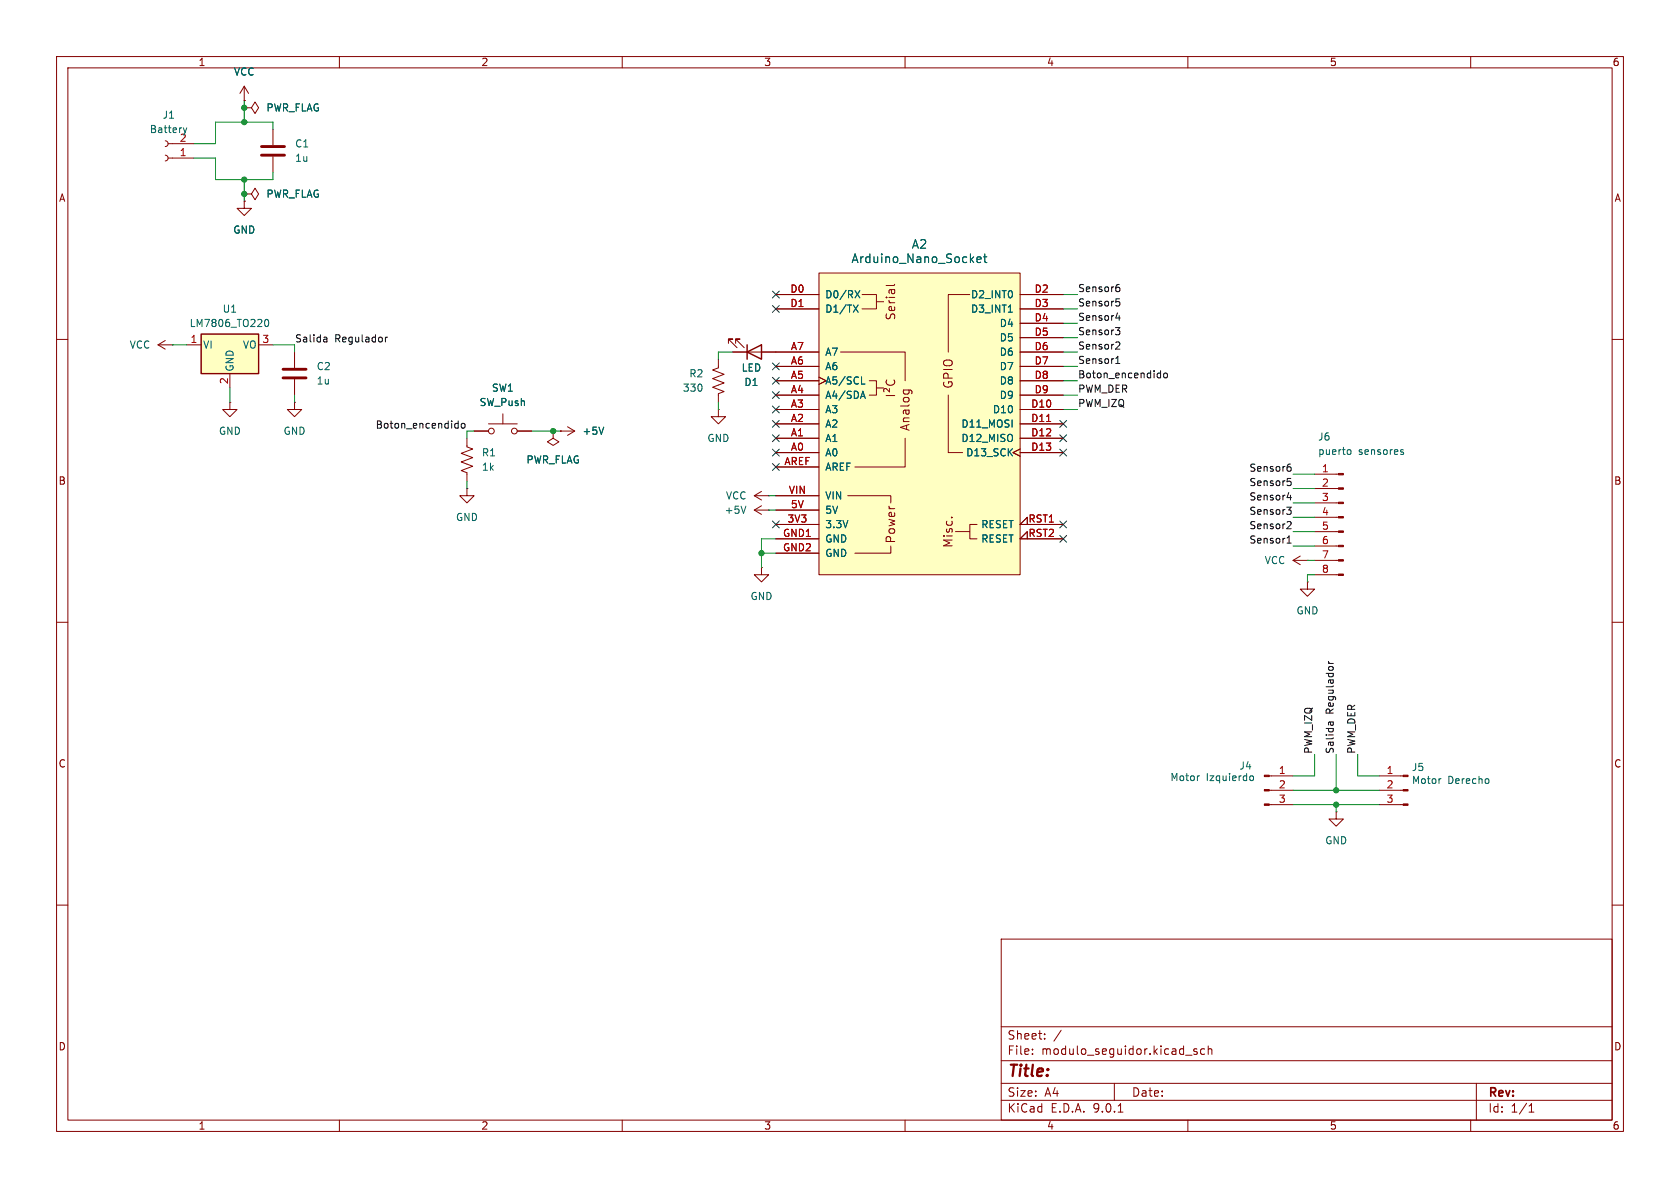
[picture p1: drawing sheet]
<svg xmlns="http://www.w3.org/2000/svg" width="297mm" height="210mm" viewBox="0 0 297 210" stroke-linecap="round" stroke-linejoin="round" font-family="sans-serif">
<g fill="none" stroke="#840000" stroke-width=".18">
<path d="M10 10h277v190h-277zM12 12h273v186h-273zM60 10v2M110 10v2M160 10v2M210 10v2M260 10v2M43.2 35.6v1.2h1.2l-1.2 1.3-1.3-1.3h1.3M43.2 35.6h.1M10 60h2M27.9 61l1.3 .7M27.9 61h2.6"/>
<path d="M29.2 60.2l-1.3 .8M30.5 61h.1M52.1 71.1v1.3h1.2l-1.2 1.3-1.3-1.3h1.3M52.1 71.1h.1M52.1 62.2v2.8M52.1 67.1v2.8M285 60h2M10 110h2M285 110h2M243.8 137.2h4.3M243.8 139.7h4.3M243.8 142.2h4.3"/>
<path d="M10 160h2M177 166h108v32h-108zM285 160h2M60 198v2M110 198v2M160 198v2M177 194.5h108M177 191.5h108M177 187.5h108M177 181.5h108M182.5 186.3v.1M182.5 185.5v.1"/>
<path d="M184.7 183.6v.1M184.7 182.8v.1M187.6 182.1l-1.3 2M197 191.5v3M197.7 196.6h.8M209.6 186.5h1.1M210 198v2M211.6 185.5l-.4-.1-.2 .2 .1 .2 .5 .2v.3h-.6M213 185.5l-.5-.1-.3 .3v.4l.2 .2h.6M213.6 185.5l.2-.1 .4 .1v.9M213.6 184.9v1.5M260 198v2"/>
<path d="M261 191.5v6.5M270.3 196.6h.9M270.3 195.5l.4-.4v1.5"/>
</g>
<g fill="#840000" stroke="#840000" stroke-width=".18">
<path d="M248.1 137h.8v.3h-.8z"/>
<path d="M248.1 139.6h.8v.2h-.8z"/>
<path d="M248.1 142.1h.8v.3h-.8z"/>
</g>
<path d="M254.6 137.7h.2M263.2 137.8v.6" fill="none" stroke="#006464" stroke-width=".18"/>
<path d="M50 65.3h4.1M50 66.8h4.1" fill="none" stroke="#840000" stroke-width=".51"/>
<path d="M35.6 59.1h10.1v6.9h-10.1z" fill="#ffffc2"/>
<path d="M35.6 59.1h10.1v6.9h-10.1z" fill="none" stroke="#840000" stroke-width=".25"/>
<path d="M33 61h2.6M40.6 66v2.6M45.7 61h2.6M127 72.4v1.3h-1.3l1.3 1.2 1.3-1.2h-1.3M127 72.4h.1M127 63.5v1.5l-1 .4 2 .8-2 .7 2 .8-2 .8 2 .7-1 .4v1.5M228.6 99.1l1.3 .7M228.6 99.1h2.5M229.9 98.3l-1.3 .8M231.1 99.1h.1" fill="none" stroke="#840000" stroke-width=".18"/>
<path d="M47 56.5h.1a.68 .68 0 0 1 .4 .6 .68 .68 0 0 1-.4 .6 .84 .84 0 0 1-.1-1.2z" fill="none" stroke="#006464" stroke-width=".18"/>
<path d="M144.8 48.3h35.5v53.3h-35.5z" fill="#ffffc2"/>
<g fill="none" stroke="#840000" stroke-width=".18">
<path d="M43.2 17.8h.1M43.2 19.1h1.2l.7-1.1 .6 1.1-.6 1-.7-1M43.2 19.1h.1M43.2 15.2l-.8 1.3M43.2 15.2l.7 1.3M43.2 15.2v2.6M29.2 27.4l.4 .2 .1 .3-.1 .4-.4 .1M29.2 24.9l.4 .1 .1 .4-.1 .4-.4 .1M29.7 27.9h4.6M29.7 25.4h4.6M43.2 34.3h1.2l.7-1 .6 1-.6 1-.7-1M43.2 34.3h.1"/>
<path d="M43.2 35.6h.1M48.3 22.9v2.8M48.3 27.7v2.8M137.2 52.1h7.6M137.2 54.6h7.6M144.8 48.3h35.5v53.3h-35.5zM152.4 52.1h2.5v2.5h-2.5M154.9 53.3h1.3M158.2 50.3l-.2 .2h-1.3M171.4 52.1h-3.8v10.1M180.3 52.1h7.7M180.3 54.6h7.7"/>
<path d="M180.3 57.2h7.7M180.3 59.7h7.7M40.6 71.1v1.3h1.3l-1.3 1.3-1.2-1.3h1.2M40.6 71.1h.1M82.5 77.5v1.5l1.1 .4-2.1 .7 2.1 .8-2.1 .8 2.1 .7-2.1 .8 1 .4v1.5M83.8 76.2h2.6M86.4 74.9h5M88.9 73.2v1.7M91.4 76.2h2.6M97.8 76.2v1.3l1 .6-1 .6-1-.6 1-.6M97.8 76.2h.1M99.1 76.2h.1"/>
<path d="M99.1 76.2h2.5M100.3 75.4l1.3 .8M101.6 76.2l-1.3 .8M128.8 60.7v-.8h.7h-.7l1.5 1.6M129.5 62.2h15.3M130 60.7v-.8h.8h-.8l1.6 1.6M137.2 64.8h7.6M137.2 67.3h7.6M137.2 69.9h7.6M137.2 72.4h7.6M137.2 74.9h7.6M137.2 77.5h7.6"/>
<path d="M144.8 66.7l1.2 .6-1.2 .6M148.6 62.2h11.4v5.1M153.7 67.3h1.2v2.6h-1.2M154.9 68.6h1.3M156.7 69.9h1.5M156.8 67.2a.61 .61 0 0 0 0 .7 .61 .61 0 0 0 .7 .2 .57 .57 0 0 0 .6-.3 .57 .57 0 0 0-.1-.6M157.2 68.7v.6l-.5-.5a.31 .31 0 0 0-.5 .1l.1 .4M159.7 68.9h1.2l.3 .2M159.8 68.9l-.1 .2M160 77.5v5.1h-8.9M160.6 68.9l.1 .2M167.6 69.9v10.1h2.6"/>
<path d="M180.3 79.4l-1.2 .6 1.2 .6M180.3 62.2h7.7M180.3 64.8h7.7M180.3 67.3h7.7M180.3 69.9h7.7M180.3 72.4h7.7M180.3 74.9h7.7M180.3 77.5h7.7M82.5 86.4v1.2h1.3l-1.3 1.3-1.2-1.3h1.2M82.5 86.4h.1M133.3 87.6h2.6M133.3 90.2h2.6"/>
<path d="M133.3 87.6l1.3 .8M133.3 90.2l1.3 .7M134.6 86.9l-1.3 .7M134.6 89.4l-1.3 .8M135.9 87.6h.1M135.9 90.2h.1M137.2 80h7.6M137.2 82.6h7.6M137.2 87.6h7.6M137.2 90.2h7.6M137.2 92.7h7.6M137.2 95.3h7.6"/>
<path d="M137.2 97.8h7.6M149.9 87.6h7.6v1.3M157.5 96.5v1.3h-6.4M168.2 91.5h.1M168.9 94h2.5M172.7 92.7h-1.3v2.6h1.3M180.3 80h7.7M181.6 92.7v-1.3l-1.3 1.3h7.7M181.6 95.3v-1.3l-1.3 1.3h7.7M232.4 94h4.2M232.4 83.8h4.2M232.4 86.4h4.2"/>
<path d="M232.4 88.9h4.2M232.4 91.4h4.2M232.4 96.5h4.2M232.4 99.1h4.2M134.6 100.3v1.3h-1.3l1.3 1.3 1.3-1.3h-1.3M134.6 100.3h.1M231.1 102.9v1.2h1.3l-1.3 1.3-1.2-1.3h1.2M231.1 102.9h.1M232.4 101.6h4.2M224.4 137.2h4.2M224.4 139.7h4.2M224.4 142.2h4.2"/>
<path d="M236.2 143.5v1.3h1.3l-1.3 1.3-1.3-1.3h1.3M236.2 143.5h.1"/>
<circle cx="86.9" cy="76.2" r=".51"/>
<circle cx="90.9" cy="76.2" r=".51"/>
</g>
<g fill="none" stroke="#006464" stroke-width=".18">
<path d="M32.4 22.6l.3 .8 .3-.8M150.9 53.9l.8 1.3M151.2 51.4l.8 1.2M151.7 53.9l-.8 1.3M152 51.4l-.8 1.2M172.7 45.9l.7-.1v-.3l-.5-.1-.2 .2 .1 .7h.6M173.9 45.4h.6M174.1 44.9v1.3l.4 .2M178.3 55.2h.7M106.7 75.5l-.4 1.3M152.2 70.1h.7M152.3 67.9h.6"/>
<path d="M152.5 69.2l.5 1.2M238.4 79.5h.3l.1 .2v.5l-.4 .1M247.8 79.5h.3M247.8 79.9l.3 .1v.2l-.1 .1h-.3M131.9 89.5l-.5 1.2M211.9 137.1h.1M221.1 137.2l.3-.1 .2 .3-.1 .5h-.4"/>
</g>
<path d="M185 74.5h.8" fill="none" stroke="#a90000" stroke-width=".18"/>
<g fill="#840000" stroke="#840000" stroke-width=".18">
<path d="M236.6 83.7h.9v.2h-.9z"/>
<path d="M236.6 86.2h.9v.3h-.9z"/>
<path d="M236.6 88.8h.9v.2h-.9z"/>
<path d="M236.6 91.3h.9v.3h-.9z"/>
<path d="M236.6 93.9h.9v.2h-.9z"/>
<path d="M236.6 96.4h.9v.2h-.9z"/>
<path d="M236.6 98.9h.9v.3h-.9z"/>
<path d="M236.6 101.5h.9v.2h-.9z"/>
<path d="M223.5 137h.9v.3h-.9z"/>
<path d="M223.5 139.6h.9v.2h-.9z"/>
<path d="M223.5 142.1h.9v.3h-.9z"/>
</g>
<path d="M132.1 62.2l2.5-1.2v2.5zM132.1 61v2.5" fill="none" stroke="#840000" stroke-width=".25"/>
<path d="M46.2 25.9h4.1M46.2 27.4h4.1" fill="none" stroke="#840000" stroke-width=".51"/>
<g fill="none" stroke="#0f0f0f" stroke-width=".18">
<path d="M57.4 59.6h.2l.2 .2v.6M57.8 59.9l-.4 .1M68.1 59.6v.8M68.5 59.6l-.4 .2M197.2 57.9h.8l-.4 .5 .3 .1 .1 .4-.3 .3h-.3M197.3 56.2h.7M197.3 52.8h.6M197.4 53.3h.3l.3 .3-.1 .4-.5 .1M197.5 50.8h.2l.3 .2-.1 .4-.4 .2M197.6 50.3h.3M197.9 55.8v.8M57.8 60.4h-.4"/>
<path d="M80.6 74.8l.4 .1M81 74.4v1.3M81 75.6l-.4 .1M81.7 74.9l.3-.1 .2 .3v.3l-.2 .3-.3-.1-.2-.2zM197.3 64.3h.7M197.3 63.4l.3-.4v1.3M197.4 60.4l.5 .1 .1 .3-.8 .9h.8M204.8 66h.4M205.2 65.5v1.3M205.2 66.7l-.4 .1M205.8 66h.3l.3 .2v.4l-.3 .2-.3-.1-.1-.1zM227.5 89.7h.8l-.5 .4 .4 .2 .1 .4-.3 .2h-.3"/>
<path d="M227.5 88h.8M227.5 96h.8M227.5 95.1l.4-.4v1.3M227.6 84.6h.6M227.7 85.1h.3l.3 .2-.2 .5h-.4M227.7 92.2l.4 .1 .2 .3-.8 .9h.8M227.8 82.5h.2l.3 .3-.1 .4-.4 .1M227.9 82h.2M228.1 87.5v.9M234.9 116.9l.2 .4M234.9 117.3h.8M235.2 127.6v.4"/>
<path d="M235.6 127.6l.1 .4M235.7 127.6h-.7l-.1 .2v.2"/>
</g>
<g fill="none" stroke="#009600" stroke-width=".18">
<path d="M43.2 17.8v3.8M34.3 27.9h3.8v3.9h10.2v-1.3M43.2 31.8v3.8M48.3 22.9v-1.3h-10.2v3.8h-3.8M188 59.7h2.5M188 54.6h2.5M188 52.1h2.5M188 57.2h2.5M30.5 61h2.5M40.6 68.6v2.5M48.3 61h3.8v1.2M52.1 69.9v1.2"/>
<path d="M83.8 76.2h-1.3v1.3M94 76.2h5.1M127 71.1v1.3M129.5 62.2h-2.5v1.3M188 62.2h2.5M188 67.3h2.5M188 64.8h2.5M188 69.9h2.5M188 72.4h2.5M82.5 85.1v1.3M134.6 97.8h2.6M135.9 87.6h1.3"/>
<path d="M135.9 90.2h1.3M137.2 95.3h-2.6v5M228.6 94h3.8M228.6 88.9h3.8M228.6 83.8h3.8M228.6 86.4h3.8M228.6 96.5h3.8M228.6 91.4h3.8M231.1 99.1h1.3M232.4 101.6h-1.3v1.3M228.6 139.7h15.2M232.4 133.4v3.8h-3.8"/>
<path d="M236.2 133.4v6.3M240 133.4v3.8h3.8M228.6 142.2h15.2M236.2 142.2v1.3"/>
</g>
<g fill="none" stroke="#000084" stroke-width=".18">
<path d="M136.6 54l1.2 1.2M136.6 51.5l1.2 1.2M137.8 54l-1.2 1.2M137.8 51.5l-1.2 1.2M136.6 79.4l1.2 1.2M136.6 69.2l1.2 1.3M136.6 74.3l1.2 1.2M136.6 76.9l1.2 1.2M136.6 66.7l1.2 1.2M136.6 64.2l1.2 1.2M136.6 71.8l1.2 1.2M137.8 79.4l-1.2 1.2"/>
<path d="M137.8 69.2l-1.2 1.3M137.8 74.3l-1.2 1.2M137.8 76.9l-1.2 1.2M137.8 66.7l-1.2 1.2M137.8 64.2l-1.2 1.2M137.8 71.8l-1.2 1.2M187.4 79.4l1.2 1.2M187.4 76.9l1.2 1.2M187.4 74.3l1.2 1.2M188.6 79.4l-1.2 1.2M188.6 76.9l-1.2 1.2M188.6 74.3l-1.2 1.2"/>
<path d="M136.6 81.9l1.2 1.3M136.6 92.1l1.2 1.2M137.8 81.9l-1.2 1.3M137.8 92.1l-1.2 1.2M187.4 94.6l1.2 1.3M187.4 92.1l1.2 1.2M188.6 94.6l-1.2 1.3M188.6 92.1l-1.2 1.2"/>
</g>
<g fill="#009600" stroke="#009600" stroke-width=".18">
<circle cx="43.2" cy="31.8" r=".46"/>
<circle cx="43.2" cy="21.6" r=".46"/>
<circle cx="43.2" cy="19.1" r=".46"/>
<circle cx="43.2" cy="34.3" r=".46"/>
<circle cx="134.6" cy="97.8" r=".46"/>
<circle cx="236.2" cy="139.7" r=".46"/>
<circle cx="236.2" cy="142.2" r=".46"/>
<circle cx="97.8" cy="76.2" r=".46"/>
</g>
<text font-size="2.8" fill="#840000" x="178" y="190.9">Title:</text>
<g font-size="2.1" fill="#006464">
<text x="150.4" y="46.7">Arduino_Nano_Socket</text>
<text x="161.1" y="44.2">A2</text>
</g>
<g font-size="2.1" fill="#840000">
<text x="158.5" y="56.7" transform="rotate(-90 158.5 56.7)">Serial</text>
<text x="168.6" y="68.8" transform="rotate(-90 168.6 68.8)">GPIO</text>
<text x="161" y="76.3" transform="rotate(-90 161 76.3)">Analog</text>
<text x="158.5" y="96.2" transform="rotate(-90 158.5 96.2)">Power</text>
<text x="168.6" y="96.9" transform="rotate(-90 168.6 96.9)">Misc.</text>
<text x="178" y="184">Sheet:</text>
<text x="178" y="186.7">File:</text>
<text x="184.1" y="186.7">modulo_seguidor.kicad_sch</text>
<text x="178" y="196.9">KiCad</text>
<text x="178" y="194.1">Size:</text>
<text x="184.7" y="194.1">A4</text>
<text x="185.7" y="196.9">E.D.A.</text>
<text x="193.3" y="196.9">9.0.1</text>
<text x="200" y="194.1">Date:</text>
<text x="263" y="194.3">Rev:</text>
<text x="263" y="196.9">Id:</text>
<text x="267.1" y="196.9">1/1</text>
</g>
<g font-size="1.8" fill="#840000">
<text x="35" y="11.9">1</text>
<text x="85" y="11.9">2</text>
<text x="135" y="11.9">3</text>
<text x="185" y="11.9">4</text>
<text x="235" y="11.9">5</text>
<text x="285" y="11.9">6</text>
<text x="10.3" y="35.9">A</text>
<text x="285.3" y="35.9">A</text>
<text x="10.3" y="85.9">B</text>
<text x="285.3" y="85.9">B</text>
<text x="10.3" y="135.9">C</text>
<text x="285.3" y="135.9">C</text>
<text x="10.3" y="185.9">D</text>
<text x="285.3" y="185.9">D</text>
<text x="35" y="199.9">1</text>
<text x="85" y="199.9">2</text>
<text x="135" y="199.9">3</text>
<text x="185" y="199.9">4</text>
<text x="235" y="199.9">5</text>
<text x="285" y="199.9">6</text>
</g>
<g font-size="1.8" fill="#006464">
<text x="41.3" y="13.6">VCC</text>
<text x="26.4" y="23.7">Battery</text>
<text x="28.7" y="21.2">J1</text>
<text x="47" y="19.9">PWR_FLAG</text>
<text x="31.7" y="25.1">2</text>
<text x="52.1" y="26.3">C1</text>
<text x="52.1" y="28.8">1u</text>
<text x="47" y="35.2">PWR_FLAG</text>
<text x="41.1" y="41.5">GND</text>
<text x="145.8" y="52.9">D0/RX</text>
<text x="171.6" y="52.9">D2_INT0</text>
<text x="33.4" y="58">LM7806_TO220</text>
<text x="39.3" y="55.5">U1</text>
<text x="145.8" y="55.5">D1/TX</text>
<text x="171.6" y="55.5">D3_INT1</text>
<text x="176.6" y="58">D4</text>
<text x="22.8" y="61.8">VCC</text>
<text x="35.8" y="61.8">VI</text>
<text x="41.5" y="65.8" transform="rotate(-90 41.5 65.8)">GND</text>
<text x="42.8" y="61.8">VO</text>
<text x="55.9" y="65.6">C2</text>
<text x="131" y="65.9">LED</text>
<text x="145.8" y="63.1">A7</text>
<text x="145.8" y="65.6">A6</text>
<text x="176.6" y="60.6">D5</text>
<text x="176.6" y="63.1">D6</text>
<text x="176.6" y="65.6">D7</text>
<text x="55.9" y="68.2">1u</text>
<text x="84.7" y="72">SW_Push</text>
<text x="86.9" y="69.4">SW1</text>
<text x="120.6" y="69.4">330</text>
<text x="121.8" y="66.9">R2</text>
<text x="131.5" y="68.4">D1</text>
<text x="145.8" y="68.2">A5/SCL</text>
<text x="145.8" y="70.7">A4/SDA</text>
<text x="176.6" y="68.2">D8</text>
<text x="176.6" y="70.7">D9</text>
<text x="38.6" y="77.1">GND</text>
<text x="50" y="77.1">GND</text>
<text x="102.9" y="77.1">+5V</text>
<text x="145.8" y="73.3">A3</text>
<text x="145.8" y="75.8">A2</text>
<text x="169.9" y="75.8">D11_MOSI</text>
<text x="175.4" y="73.3">D10</text>
<text x="85.1" y="80.9">R1</text>
<text x="85.1" y="83.4">1k</text>
<text x="93" y="82.1">PWR_FLAG</text>
<text x="125" y="78.3">GND</text>
<text x="145.8" y="78.3">A1</text>
<text x="145.8" y="80.9">A0</text>
<text x="145.8" y="83.4">AREF</text>
<text x="169.9" y="78.3">D12_MISO</text>
<text x="170.7" y="80.9">D13_SCK</text>
<text x="232.9" y="78.1">J6</text>
<text x="232.9" y="80.6">puerto</text>
<text x="240.1" y="80.6">sensores</text>
<text x="128.2" y="88.5">VCC</text>
<text x="145.8" y="88.5">VIN</text>
<text x="80.5" y="92.3">GND</text>
<text x="128" y="91">+5V</text>
<text x="145.8" y="91">5V</text>
<text x="145.8" y="93.6">3.3V</text>
<text x="173.4" y="93.6">RESET</text>
<text x="145.8" y="96.1">GND</text>
<text x="145.8" y="98.7">GND</text>
<text x="173.4" y="96.1">RESET</text>
<text x="223.5" y="99.9">VCC</text>
<text x="132.6" y="106.3">GND</text>
<text x="229.1" y="108.8">GND</text>
<text x="219" y="136.2">J4</text>
<text x="249.5" y="136.5">J5</text>
<text x="206.8" y="138.3">Motor</text>
<text x="213.2" y="138.3">Izquierdo</text>
<text x="249.5" y="138.8">Motor</text>
<text x="255.9" y="138.8">Derecho</text>
<text x="234.2" y="149.5">GND</text>
</g>
<g font-size="1.8" fill="#a90000">
<text x="31.7" y="27.7">1</text>
<text x="139.6" y="51.8">D0</text>
<text x="182.8" y="51.8">D2</text>
<text x="139.6" y="54.4">D1</text>
<text x="182.8" y="54.4">D3</text>
<text x="182.8" y="56.9">D4</text>
<text x="182.8" y="59.4">D5</text>
<text x="33.6" y="60.7">1</text>
<text x="46.3" y="60.7">3</text>
<text x="139.7" y="62">A7</text>
<text x="139.7" y="64.5">A6</text>
<text x="182.8" y="62">D6</text>
<text x="182.8" y="64.5">D7</text>
<text x="40.4" y="68" transform="rotate(-90 40.4 68)">2</text>
<text x="139.7" y="67.1">A5</text>
<text x="139.7" y="69.6">A4</text>
<text x="182.8" y="67.1">D8</text>
<text x="182.8" y="69.6">D9</text>
<text x="139.7" y="72.1">A3</text>
<text x="139.7" y="74.7">A2</text>
<text x="139.7" y="77.2">A1</text>
<text x="182.2" y="72.1">D10</text>
<text x="182.2" y="74.7">D11</text>
<text x="182.2" y="77.2">D12</text>
<text x="138.6" y="82.3">AREF</text>
<text x="139.7" y="79.8">A0</text>
<text x="182.2" y="79.8">D13</text>
<text x="233.6" y="83.6">1</text>
<text x="139.4" y="87.4">VIN</text>
<text x="139.7" y="89.9">5V</text>
<text x="233.6" y="86.1">2</text>
<text x="233.6" y="88.6">3</text>
<text x="138.3" y="95">GND1</text>
<text x="139.1" y="92.5">3V3</text>
<text x="181.7" y="92.5">RST1</text>
<text x="181.7" y="95">RST2</text>
<text x="233.6" y="91.2">4</text>
<text x="233.6" y="93.7">5</text>
<text x="138.3" y="97.5">GND2</text>
<text x="233.6" y="96.3">6</text>
<text x="233.6" y="98.8">7</text>
<text x="233.6" y="101.3">8</text>
<text x="226" y="136.9">1</text>
<text x="245" y="136.9">1</text>
<text x="226" y="139.4">2</text>
<text x="226" y="142">3</text>
<text x="245" y="139.4">2</text>
<text x="245" y="142">3</text>
</g>
<g font-size="1.8" fill="#0f0f0f">
<text x="190.5" y="51.7">Sensor6</text>
<text x="190.5" y="59.3">Sensor3</text>
<text x="190.5" y="56.8">Sensor4</text>
<text x="190.5" y="54.3">Sensor5</text>
<text x="52.1" y="60.6">Salida</text>
<text x="59.2" y="60.6">Regulador</text>
<text x="190.5" y="61.9">Sensor2</text>
<text x="190.5" y="64.4">Sensor1</text>
<text x="190.5" y="69.5">PWM_DER</text>
<text x="190.5" y="67">Boton_encendido</text>
<text x="66.3" y="75.9">Boton_encendido</text>
<text x="190.5" y="72">PWM_IZQ</text>
<text x="220.8" y="83.5">Sensor6</text>
<text x="220.8" y="86">Sensor5</text>
<text x="220.8" y="88.6">Sensor4</text>
<text x="220.8" y="91.1">Sensor3</text>
<text x="220.8" y="93.6">Sensor2</text>
<text x="220.8" y="96.2">Sensor1</text>
<text x="235.9" y="126.3" transform="rotate(-90 235.9 126.3)">Regulador</text>
<text x="232.1" y="133.4" transform="rotate(-90 232.1 133.4)">PWM_IZQ</text>
<text x="235.9" y="133.4" transform="rotate(-90 235.9 133.4)">Salida</text>
<text x="239.7" y="133.4" transform="rotate(-90 239.7 133.4)">PWM_DER</text>
</g>
</svg>
